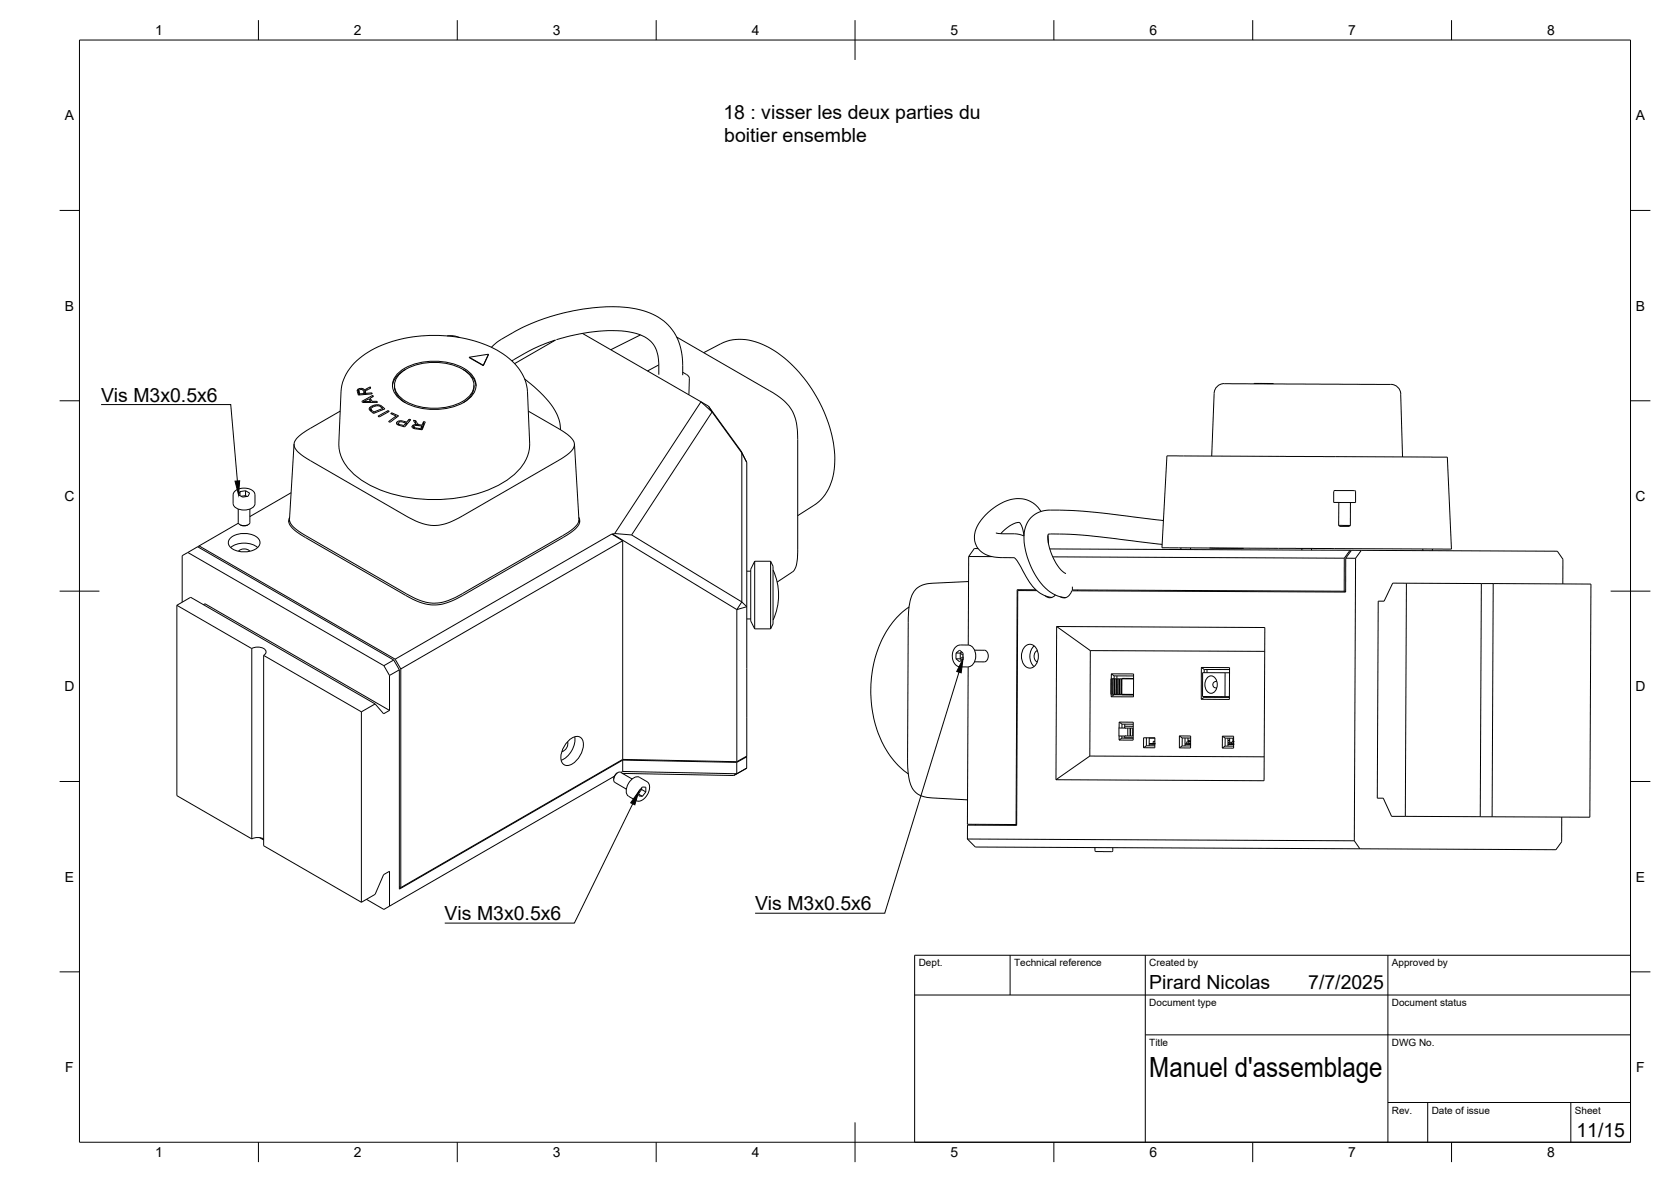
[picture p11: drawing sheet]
<svg xmlns="http://www.w3.org/2000/svg" width="420mm" height="297mm" viewBox="0 0 420 297" stroke-linecap="round" stroke-linejoin="round" font-family="sans-serif">
<!-- layer: Visible -->
<g fill="none" stroke="#000" stroke-width=".25">
<path d="M89.9 98l.2 1.3 3.5-.3-.1-.3M89.9 98v.4M90.1 97.7l-.2 .3M90.1 98.6l-.2 .1M90.1 97.7v.9M90.2 98.2l.1 1M90.2 98.5l-.1 .1M90.3 98.4l.1 .6M90.3 98.4v.8M90.3 99.2v.1M90.4 99v.3M90.6 97.6l.7 .1"/>
<path d="M90.6 97.6l-.5 .1M90.6 97.6v.3M91.3 98.1a.59 .59 0 0 0-.6-.2 .59 .59 0 0 0-.4 .5M91.3 98.1l.3 .8M91.3 97.7l.4 .4M91.3 97.7v.4M91.5 98.6l.2 .3M91.6 98.9v.3M91.6 98.9l-1.2 .1M91.7 98.1v.8M91.8 97.9l-.1 .2M91.8 98.7l-.1 .2"/>
<path d="M91.8 97.9l.1 1.2M91.8 98.7h.1M91.9 98.9v.2M92.2 97.6l-.4 .3M92.2 97.6v.4M93.1 97.2l.1 .4-1.3 .7v.6M93.1 97.2v.4M93.1 97.2l-.9 .4M93.5 98.7l-1.6 .2M93.5 98.7v.3M93.7 99.4v.3M93.7 99.4l.2 .2-.9 .5"/>
<path d="M93.7 99.4l-2.7 1.5 .1 .2h3.8l-.2-.3M99.2 96.8a4.7 4.7 0 0 0 2.7 4.4M99.9 94a14.4 14.4 0 0 1 12.4-3 9.2 9.2 0 0 1 7.2 4.6 4.2 4.2 0 0 1-1.9 4.8 15.7 15.7 0 0 1-16.9 0 4.1 4.1 0 0 1-.8-6.4zM100.4 94.1a14 14 0 0 1 12.6-2.6 8.4 8.4 0 0 1 6 4.1 4 4 0 0 1-1.8 4.7 15 15 0 0 1-16.1 0 3.9 3.9 0 0 1-.7-6.2zM101.9 92.8a5.5 5.5 0 0 0-3.2 4.2M112.4 84.4h1.3l1.9 .4M116.4 92.8a5.5 5.5 0 0 1 3.3 4.2M118 89.8l3.5 2.1M119.2 96.8a4.7 4.7 0 0 1-2.8 4.4M122.8 89l-1.3 2.9M122.8 89v.1M122.8 89l-4.8 .8"/>
<path d="M123.5 87.3l1.9-1.6 3.6-2.1a52.2 52.2 0 0 1 29.2-6.3 14.6 14.6 0 0 1 12.1 7.7 18.8 18.8 0 0 1 1.4 9.3M128.7 90.7l3.3-1.9a39.3 39.3 0 0 1 7.7-3.3l-10.3 5.9M131.9 95.2a24.7 24.7 0 0 1 8.5 9.8l.4 1.5 .1 1.5M139.9 85.4a45 45 0 0 1 18.3-2 7.9 7.9 0 0 1 6.8 4.4l.6 2.5 .1 3.9M146.5 83.8l29.8 17.2M161 84.2l-7.4 3.7M165.7 91.7l-2.9 1.5M170.2 84.7l23.3 13.5a11.7 11.7 0 0 1 6.7 7.7l.4 4.5v28.3l-.3 3.2a3.1 3.1 0 0 1-1.1 1.9l-3.8 2.5M171.7 93.5l1.2 .8 .4 .6-.1 4M173.2 98.9v.3M176.9 88.6l4.3-2.2a13.1 13.1 0 0 1 12.9 1.3 35.4 35.4 0 0 1 15.8 27.5 13.2 13.2 0 0 1-5.2 11.8l-4.1 2.6M316.6 96.4l-1.3 .1"/>
<path d="M316.6 96.4l3.6 .1M316.6 96.4v.1M352.2 99l.5 15.8M352.2 99a2.83 2.83 0 0 0-3.5-2.4l-33.3-.1a47.1 47.1 0 0 0-8.7 .1 2.51 2.51 0 0 0-1.4 2.2l-.6 15.8M73.9 111.6l-1.1 18.9a4.1 4.1 0 0 0 2.3 3l27 15.7a12.8 12.8 0 0 0 8.3 2.3l2.1-.5 3.3-1.5 25.6-14.9 2.5-1.6a3.2 3.2 0 0 0 1.7-2.5l-1.2-18.9M85.2 111.4l.5-12.9a13.3 13.3 0 0 1 7.6-10.5 35.5 35.5 0 0 1 31.8 0 13.3 13.3 0 0 1 7.5 10.5l.6 12.9M85.2 111.4a10.5 10.5 0 0 0 5 8.8 34.1 34.1 0 0 0 22.1 5.2 29.8 29.8 0 0 0 16.9-6.1 10.1 10.1 0 0 0 4-7.9M85.5 103.3l-7.9 4.6-2 1.3a2.81 2.81 0 0 0-1.5 3.2 8.3 8.3 0 0 0 4 3.4l24 13.9a12.3 12.3 0 0 0 9.2 2.1l1.8-.5 3.1-1.6 24.1-13.9 2.5-1.6a2.63 2.63 0 0 0 1.4-3.4l-.4-.5a11.8 11.8 0 0 0-3.5-2.7l-7.5-4.3M91.4 100.9v.2M92.1 100.9h-.7M92.1 100.9v.2M92.1 100.9h1.1"/>
<path d="M92.8 102.7v.1M93 100.1l.6 .8M93 100.1v.6M93 100.5v.1M93.1 102.3l-.3 .4M93.1 102.3v.8M93.1 103.1l-.1 .1M93.2 100.9l-.4-.7-1.4 .7M93.2 100.9v.2M93.3 102.8v.6M93.3 103l-.2 .1M93.6 100.9v.2"/>
<path d="M93.7 101.9l-.6 .4M93.7 101.9v.4M94 103.5v.4M94.3 101.8l-.6 .1M94.3 101.8v.3M94.7 100.8l-1.1 .1M94.7 100.8v.3M94.9 101.7l.4 .1M94.9 101.7l-.6 .1M94.9 101.7v.3M95 104.6l2.6-1.4 .3 .2-2.5 1.4zM95.3 101.8l.4 .1"/>
<path d="M95.3 101.8v.2M95.7 101.9l.4 .3M95.7 101.9v.4M96.1 102.2l.7 .6-2.9 1.1-.8-.7-.3-.5M96.1 102.2v.4M96.2 102.7a1.84 1.84 0 0 0-2.9 0l.1 .3 .6 .5M96.2 102.7v.3M96.2 102.7l-2.2 .8M97.6 103.2v.4M98.5 103.7l-.3 .2 1.4 .6M98.5 103.7v.3M98.5 103.7l1.7 .8-2.1 1.6-.4-.2 1.9-1.4"/>
<path d="M99.6 104.5v.5M99.8 106.1v.5M100.2 106.3v.5M100.2 106.6l-.2 .1M100.4 106.6l1.1 .3M100.4 106.6v.3M100.4 105.8l1.9 .3M100.4 105.8l-.6 .3M100.4 105.8v.3M101.5 106.9v.3M102.1 106.3l-.8-.2a.63 .63 0 0 0-.7-.1 .63 .63 0 0 0-.4 .5l.2 .1M102.1 106.3v.6"/>
<path d="M102.1 106.3l-.6 .6M102.1 106.9h.1M102.3 106.1v.6M102.9 105.4l.4 .1-1.6 1.8-1.1-.4a.62 .62 0 0 1-.7-.1 .62 .62 0 0 1-.1-.7M102.9 105.4l-.6 .7M102.9 105.4v.5M103.6 107.1v.3M104 106.8l-.4 .3M104 106.8v.8M104 107.6h-.1M104.1 107.6h-.1M104.1 107.2v.5"/>
<path d="M104.2 107.4l.5 .2M104.2 107.4v.3M104.5 105.7l-.6-.1 .9 1.1M104.5 105.7l.5 .8M104.5 105.7v.8M104.7 107.6l1.1 .1M104.7 107.6v.2M104.8 106.7l-.8 .1M104.8 106.7v.2M105 106.5l.2 .1M105 106.5v.4M105.2 106.6l.2 .1"/>
<path d="M105.2 106.6v.3M105.4 106.7l.7 .1M105.4 106.7v.3M105.8 107.7v.2M106 107.1l-1.4-.2-.4 .2v.3M106 107.1v.9M106 107.1l-.2 .6M106 107.6l.1 .1M106.1 106.8v.9M106.5 106h.4l-.7 2-2.2-.4-.3-.2-.1-.3M106.5 106l-.4 .8M106.5 106.8l-.4 .9"/>
<path d="M106.5 106v.8M106.5 106.8h.1M176.3 101l1.8 1.1M176.3 101l2.7 2.5M176.3 101l-21.7 33.1M178.1 102.1l.9 1.4M178.1 102.1l8.3 11.3M179 103.5l-20.2 30.9M179 103.5l7.5 10.3M186.4 113.4l1.4 2.8M186.4 113.4l.1 .4M186.5 113.8v37.5"/>
<path d="M186.5 113.8l1.3 2.4M187.8 116.2l-.1 76.8M293.4 114.6l70.5 .3 1.1 23.1-72.8-.3zM47.2 138.8l-1.4 .8v11.7M47.2 138.8l49.3 28.5M49.7 137.4l-2.5 1.4M49.7 137.4l49.3 28.5M50.1 137.2l49.3 28.5M50.1 137.2l-.4 .2M58 135.2a5.5 5.5 0 0 1 7.2 .4 1.95 1.95 0 0 1-1.6 2.7 5.5 5.5 0 0 1-6-1.2 1.52 1.52 0 0 1 .4-1.9zM58 137.6a5.8 5.8 0 0 1 6.8 0M58.6 126.6a2.42 2.42 0 0 0 2.8 1.6 2.42 2.42 0 0 0 2.7-1.6v-2.2a2.7 2.7 0 0 0-3.5-1.7l-1.1 .4a1.6 1.6 0 0 0-.9 1.3v2.2"/>
<path d="M59.9 127.9v3.4a1.71 1.71 0 0 0 2.9 0M59.9 131.5l-9.8 5.7M60 138.5a2.02 2.02 0 0 1 2.8 0M60.3 123.5v1.1M60.5 131.9l.9 .3 .9-.3M61.7 123.3l1.1 .6-.4 .8-1.4 .2-1-.6 .3-.8M61.7 123.3l-1.4 .2M61.7 124.6l.4 .2M61.7 124.6l-.1 .2M61.7 124.6l-1.1 .1M61.7 123.3v1.3M62.8 127.9v3.4"/>
<path d="M72.8 130.7l-.2 .5M72.8 130a2.4 2.4 0 0 0 1.1 3.1l2.9 2 25.2 14.5a12.1 12.1 0 0 0 9.3 2.2l2.3-.7 2.3-1.2 26.2-15.2a7.2 7.2 0 0 0 3.7-3.5l-.3-1.2M73.2 123.8l-10.4 6M145.6 130.7l.2 .5M153.8 134.2l-54.4 31.5M153.8 134.2l2.8 1.7M153.8 134.2h.2M154 134.2l31.3 19M154.6 134.1l4.2 .3M154.6 134.1l-.6 .1M156.6 135.9v54.9M156.6 135.9l-55.8 32.2"/>
<path d="M158.8 134.4l27.7 16.9M243.6 139.9h5.8M243.6 139.9l-.1 22.2M245.9 137.9l-.9-.1-1.4 2.1M250.4 133.9l1.8 .2a11.4 11.4 0 0 1 4.7 .4l.6 .2M251.6 134.1a6.6 6.6 0 0 1 4.7-2.8 4.8 4.8 0 0 1 1.2 3.3M261.7 128.5a7 7 0 0 0-9.5-2.3 12.8 12.8 0 0 0-7.1 7.7 5 5 0 0 0 4.9 6.1l5 .2a19 19 0 0 1 3.2 5.1 8.3 8.3 0 0 0 6.3 4.8M263.5 134.6l.1 2M263.6 134.2a158.6 158.6 0 0 1 24.2 2.1l4.4 .5M263.6 134.2a12.3 12.3 0 0 0 3 8.9l1.4 1M263.9 138l75.5 .3M264.7 139.9l73.3 .4"/>
<path d="M292.5 130.8l-4.3-.5a169.2 169.2 0 0 0-25.1-2.1 6.3 6.3 0 0 0-5.6 7.2 19.1 19.1 0 0 0 6.4 13.3 7.8 7.8 0 0 0 4.1 1.5M296.9 137.7v.4M299.4 137.7v.4M304.1 137.7l1.5 .1M305.6 137.7v.1M312.7 137.8h-7.1M327.3 137.8v.4M329.8 137.8v.4M336.6 132h2.9M336.6 132l.3 .3h2.4l.2-.3M336.6 126.3v5.7M339.4 138.3h.4"/>
<path d="M339.4 138.3l-1.4 2M339.6 126.3l-.1 5.7M339.8 138.3l-1.4 2M339.8 138.3h2.5M340.6 123.3h-4.1a.84 .84 0 0 0-1.1 .3l-.1 2.7h1.8h3.7v-2.7M340.6 123.3l.3 .3M342.3 138.3l49.3 .2 1.4 2v6.2M342.3 138.3l-1.5 2M357.8 138v.4M360.2 138v.4M44.5 152.1v47.8l18.8 10.9M44.5 152.1l18.8 10.9"/>
<path d="M44.5 152.1l3.4-2 46.4 26.8M51.1 152l.4-.3 46.4 26.8M185.3 153.2v38.2M186.5 151.3l1.3 1.2-2.5 .7M186.5 151.3l-1.2 1.9M187.8 155.5h1M187.8 143.5h1M189.8 141v17M189.8 141l-1 2.1v12.9l1 2M189.8 158h4M189.8 141h4M193.8 141l.6 1.3v14.5l-.6 1.2"/>
<path d="M193.8 141v17M194.4 143.3a15 15 0 0 1 0 12.5M228.6 152.5a24.4 24.4 0 0 0-9.5 18.6 27.4 27.4 0 0 0 7.2 21.7l2.1 1.7M243.5 146.1l-8.9 .5a5.3 5.3 0 0 0-5.9 4.9l-.3 3.8-.2 37.6a8.5 8.5 0 0 0 2.3 6.5l1.2 .6 1.4 .4 10.2 .6M256.7 148.2v.2M260.5 148.2h-4.7l-.3 59M260.7 148.4h-4.8l-.3 59h-12.3l-.1 3.4M265.4 149.5a1.67 1.67 0 0 1-2.6 .2M265.7 157.4l52.3 .3-.2 38.5-52.3-.3M265.7 157.4l-.2 38.5M265.7 157.4l8.5 6.1M269.6 147.4v.9l68.7 .3"/>
<path d="M271 148.3l-.1 .2M338 140.3v8.5M338.4 140.3l-.1 8.5-68.8-.3a1.94 1.94 0 0 1-2.9 1.5M338.4 140.3h2.4M340.8 140.3l-.3 71M353.6 146.6l-3.4-.1-2.2 4.6h-1.5l-.2 49.5h1.5l2.1 4.6h3.5M353.6 146.6h18.9M353.6 146.6l-.2 58.6M372.5 146.6h3M372.5 146.6l-.3 58.6M375.5 146.6l24.5 .2-.2 58.6-24.6-.1M375.5 146.6l-.3 58.7"/>
<path d="M63.3 163v47.8M63.3 163a2.74 2.74 0 0 1 3.6 .6l-.2 .8-.4 .3M66.3 164.7v47.8l24.6 14.2M66.3 164.7l24.6 14.2M90.9 178.9v47.8M94.3 176.9l2.2 2.5 1.4-.9M94.3 176.9l-3.4 2M96.5 167.3l1.4 2.4M97.9 169.7v8.8M99 165.9l-2.5 1.4M99 165.9l1.4 2.4M99.4 165.7l1.4 2.4"/>
<path d="M100.4 168.3v55.1l56.2-32.4M100.4 168.3l-2.5 1.4M100.8 168.1v55M240.2 162.7l1.1-.6h2.1a2.76 2.76 0 0 1 1.7 4 2.07 2.07 0 0 1-1.7 1.5h-1.9a2.81 2.81 0 0 1-1.8-4zM240.4 165.6h1M240.4 164.1l.9-.7 .8 .7v1.5l-.8 .7-.9-.7M240.4 164.1v1.5M240.4 164.1h1M241.4 164.1l.7 .6M241.4 164.1v1.5M241.4 165.6l.4 .2M241.8 163.8l-.4 .3"/>
<path d="M242.1 165l-.7 .6M243.4 167.6l-.2 39.5 12.3 .1M245 163.4h2.5M247.5 163.4a1.57 1.57 0 0 1 1 1.5 1.57 1.57 0 0 1-1 1.4h-2.5M257.6 162.6a1.86 1.86 0 0 1 2-.6 1.86 1.86 0 0 1 1.3 1.6 3.4 3.4 0 0 1-1.5 4.2 2.44 2.44 0 0 1-2.6-2.9 3.6 3.6 0 0 1 .8-2.3zM260 162.3a3.7 3.7 0 0 0 0 5.2M260.8 163.5a1.7 1.7 0 0 0 0 2.9M274.2 163.5l43.8 .2M274.2 163.5l-.2 26.5M279.4 169.3v5.8M279.4 169.3l5.6 .1v5.7h-5.6M279.4 169.3l.7 .5"/>
<path d="M279.8 170.6v3.9M279.9 170.6l-.1 3.9M280.1 174.6l-.7 .5M280.1 174.5v.1M280.1 169.8l4.9 .1M280.1 169.8v.8M280.2 170.6h-.9v3.9h2.8M280.2 170.6h.1M280.2 170.6v3.9M280.3 170.6h1.8M280.3 170.6v3.9M280.6 170.6v3.9"/>
<path d="M280.7 170.6v3.9M280.8 174.5v.1M280.8 169.8v.8M281.1 170.6v3.9M281.5 170.6v3.9M281.6 170.6l-.1 3.9M281.9 170.6v3.9M282 170.6v3.9M282.1 174.5h2.9M282.1 170.6h2.9M282.1 170.6v3.9M282.2 174.5l2.8 .1h-4.9"/>
<path d="M282.4 170.5v.1M282.4 174.5v.1M285 170.5l-2.8 .1M302.1 167.7l7.1 .1-.1 8-7.1-.1M302.1 167.7l.7 .5M302.1 167.7l-.1 8M302.7 175.2l6.4 .1M302.7 175.2l-.7 .5M302.7 175v.2M302.8 168.2l6.3 .1M302.8 168.2v.8M303.5 175.1v.1"/>
<path d="M303.5 168.2v.8M303.7 170.1a1.45 1.45 0 0 1 1.6 0 1.45 1.45 0 0 1 .7 1.4 1.93 1.93 0 0 1-1.9 2.6 2.57 2.57 0 0 1-.4-4zM305.9 171.2a.84 .84 0 0 0-1 .8 .84 .84 0 0 0 1 .9M307.2 175.2h.1M307.2 175.1v.1M308 175.1h1.1M308 169.1v6M308 169.1l-5.6-.1v6l5.6 .1M308 169.1h1.1M142.7 186.4a2.02 2.02 0 0 1-1.4 2.5M142.8 186.3a2.55 2.55 0 0 1 3.3-.9 3.7 3.7 0 0 1-.2 4.5l-.5 .6a3.5 3.5 0 0 1-3.3 1.8 2.55 2.55 0 0 1-.9-3.3l.7-1.4zM144.5 185.2a5.9 5.9 0 0 1-3.4 5.9"/>
<path d="M154.5 195.1l-56.6 32.6M155.2 194.2l-.6 .7-.3 .9M156.1 194.1l2.9 1.7M156.1 194.1a1.71 1.71 0 0 0-1.5 2.5l2.9 1.7M156.5 194.4l28 .5M156.6 193.9l28.7 .5M156.6 193.9l-.5 .2M156.6 191v2.9M156.6 191l28.7 .6M156.6 190.8l-55.8 32.3M156.6 190.8l28.7 .6M160.6 199.6l.9 .5"/>
<path d="M160.8 195.3a2.42 2.42 0 0 0-2.8 1.6 2.42 2.42 0 0 0 0 3.2l1.9 1.1a2.64 2.64 0 0 0 3.1-2l.3-1.2a1.61 1.61 0 0 0-.6-1.6l-1.9-1.1M161 198.4h.3M161.3 198.4l-.7 .9M161.3 198v.4M161.3 198.4l1.1 .6M162.4 199v-1.2h-.9l-.9 1.1v1.1l.9 .1M162.4 199l-.9 1.1M185.3 194.4l-.8 .5M185.3 191.6v2.8M187.7 193l-2.4 1.4M187.7 193l-3.2 1.9M187.7 190.2l-2.4 1.4"/>
<path d="M187.8 190l-2.5 1.4M274 190l43.9 .2M274 190l-8.5 5.9M281.3 183l.1 3M281.4 182.9v.1M281.4 183h3.4v2h-.5M281.4 184.8l2.9 .2M281.4 181.5v1.5M281.4 181.5h3.5v4.5h-3.5M281.4 181.5l.7 .5M282.1 185.5h2.8M282.1 185.5l-.7 .5"/>
<path d="M282.1 185v.5M282.1 182v1M282.1 182h2.8M282.7 185l.1 .4h2.1M282.8 182.5h2.1M282.8 182.5l-.1 .5M282.8 182v.5M282.8 185.4v.1M283 184.8l.1 .1M283.1 182.9l-.1 .1M283.6 183v2M284.1 183v2"/>
<path d="M284.3 183v2M287.5 185.4h2.9v2.5h-2.9zM288.2 185.4v2M288.2 187.4l-.7 .5M288.2 187.4h2.2M288.9 187h1.5M289 185.5h1.4M289 185.4l-.1 2M289.2 186.9v.1M289.5 186.9v.1M289.8 186.9v.1M290.1 186.9h.1"/>
<path d="M290.1 186.3h.1M290.2 186.9v.1M290.3 186.9h.1M290.3 186.3h.1M290.3 185.4v.1M290.4 186.3h-.4v.6h.4h-1.5h1.2M296.5 184.9l2.9 .1v3l-2.9-.1M296.5 184.9v3M296.5 184.9l.8 .5M297.2 187.5l-.7 .4M297.2 187.5h2.2M297.3 185.4l2.1 .1"/>
<path d="M297.3 185.4l-.1 2.1M298 187h1.4M298 185.4v2.1M298.3 186.5l.1 .4M298.4 186.5h.6M298.4 186.5h-.1M298.7 186h.7M298.7 185.4v1.1M298.8 187h-.1M298.9 186v.5M299.1 186.3h.3M299.1 186.9h.1"/>
<path d="M299.1 186.3h.1M299.3 186.3v.1M299.3 186.9v.1M299.4 186.9l-1.4 .1M299.4 186.4h-.4v.5M307.4 185h2.8v3h-2.9M307.4 185l-.1 3M307.4 185l.7 .5M308 187.5l-.7 .5M308 187.5h2.2M308.1 185.5h2.1M308.1 185.5l-.1 2"/>
<path d="M308.8 187h1.4M308.8 186.5h1M308.8 186.1h.4M308.8 185.5v2M309 187v.1M309.1 186.5v.5M309.2 185.9l-.1 .2M309.2 185.5v1M309.2 187v.1M309.3 186.5v.1M309.4 187h.1M309.5 186.9l.1 .1"/>
<path d="M309.8 187h-.5M309.8 187h.1M309.9 187h.1M309.9 186.4h.1M310 186.1h.2M310 185.5v.9M310 187v.1M310.1 187h.1M310.1 186.4h.1M310.1 187l-1.3 .1M310.2 186.4h-.4v.6M63.3 210.8l1.5-.3 1.5 .3"/>
<path d="M65.3 210.5l1 .6M243.2 210.8l97.3 .5M243.2 210.8l2 2.1 96.7 .4M245.3 207.2v.2M255.5 207.2h.1M275.3 213v.7l.3 .3M275.5 214h4M279.8 213v.8l-.2 .2M340.5 211.3l1.4 2M353.4 205.2h18.8M372.2 205.2l3 .1M392.7 205.3v6.2l-1.5 2-49.3-.2"/>
<path d="M90.9 226.7l3.4-1.9 2.2-5 1.4-.8v8.7M92.1 226l4.4 2.5 1.4-.8M100.4 222.8l.4 .3"/>
</g>
<!-- layer: BORDER -->
<g fill="none" stroke="#000" stroke-width=".25">
<path d="M20 10.1h390v276.9h-390zM65 5.1v5M115 5.1v5M165 5.1v5M215 5.1v10M265 5.1v5M315 5.1v5M365 5.1v5M15 52.9h5M410 52.9h5M15 100.7h5M410 100.7h5"/>
<path d="M15 148.6h10M405 148.6h10M15 196.4h5M410 196.4h5M15 244.2h5M410 244.2h5M65 287v5M115 287v5M165 287v5M215 282.1v9.9M265 287v5M315 287v5"/>
<path d="M365 287v5"/>
</g>
<!-- layer: TITLEBLOCK -->
<path d="M230 240.1h180v46.9h-180zM230 250h180M254 240.1v9.9M288 240.1v46.9M349 240.1v46.9M288 260.1h122M349 277.1h61M359 277.1v9.9M395 277.1v9.9" fill="none" stroke="#000" stroke-width=".25"/>
<!-- layer: Leaders -->
<path d="M59.1 120.9l1.2-.1-.3 3.6zM242.1 165.6l-.4 3.5-1.1-.4zM160.6 198.8l-1 3.5-1-.6z" fill="#000" stroke="#000" stroke-width=".25"/>
<path d="M25.4 101.7h32.6l1.7 19.2M241.1 168.9l-18.6 60.6h-32.6M159.1 202l-14.7 30h-32.6" fill="none" stroke="#000" stroke-width=".25"/>
<text font-size="7" x="289" y="270.6">Manuel d'assemblage</text>
<g font-size="4.9">
<text x="181.9" y="29.8">18 : visser les deux parties du</text>
<text x="182.1" y="35.6">boitier ensemble</text>
<text x="25.4" y="101">Vis M3x0.5x6</text>
<text x="111.8" y="231.3">Vis M3x0.5x6</text>
<text x="189.8" y="228.8">Vis M3x0.5x6</text>
<text x="289" y="248.5">Pirard Nicolas</text>
<text x="329" y="248.5">7/7/2025</text>
<text x="396.4" y="285.7">11/15</text>
</g>
<g font-size="3.5">
<text x="39" y="8.8">1</text>
<text x="89" y="8.8">2</text>
<text x="139" y="8.8">3</text>
<text x="189" y="8.8">4</text>
<text x="239" y="8.8">5</text>
<text x="289" y="8.8">6</text>
<text x="339" y="8.8">7</text>
<text x="389" y="8.8">8</text>
<text x="16.3" y="30.2">A</text>
<text x="411.3" y="30.2">A</text>
<text x="16.3" y="78">B</text>
<text x="411.3" y="78">B</text>
<text x="16.2" y="125.9">C</text>
<text x="411.2" y="125.9">C</text>
<text x="16.2" y="173.7">D</text>
<text x="411.2" y="173.7">D</text>
<text x="16.3" y="221.6">E</text>
<text x="411.3" y="221.6">E</text>
<text x="16.4" y="269.4">F</text>
<text x="411.4" y="269.4">F</text>
<text x="39" y="290.8">1</text>
<text x="89" y="290.8">2</text>
<text x="139" y="290.8">3</text>
<text x="189" y="290.8">4</text>
<text x="239" y="290.8">5</text>
<text x="289" y="290.8">6</text>
<text x="339" y="290.8">7</text>
<text x="389" y="290.8">8</text>
</g>
<g font-size="2.5">
<text x="231" y="242.9">Dept.</text>
<text x="255" y="242.9">Technical reference</text>
<text x="289" y="242.9">Created by</text>
<text x="350" y="242.9">Approved by</text>
<text x="289" y="252.8">Document type</text>
<text x="350" y="252.8">Document status</text>
<text x="289" y="262.9">Title</text>
<text x="350" y="262.9">DWG No.</text>
<text x="350" y="279.9">Rev.</text>
<text x="360" y="279.9">Date of issue</text>
<text x="396" y="279.9">Sheet</text>
</g>
</svg>
